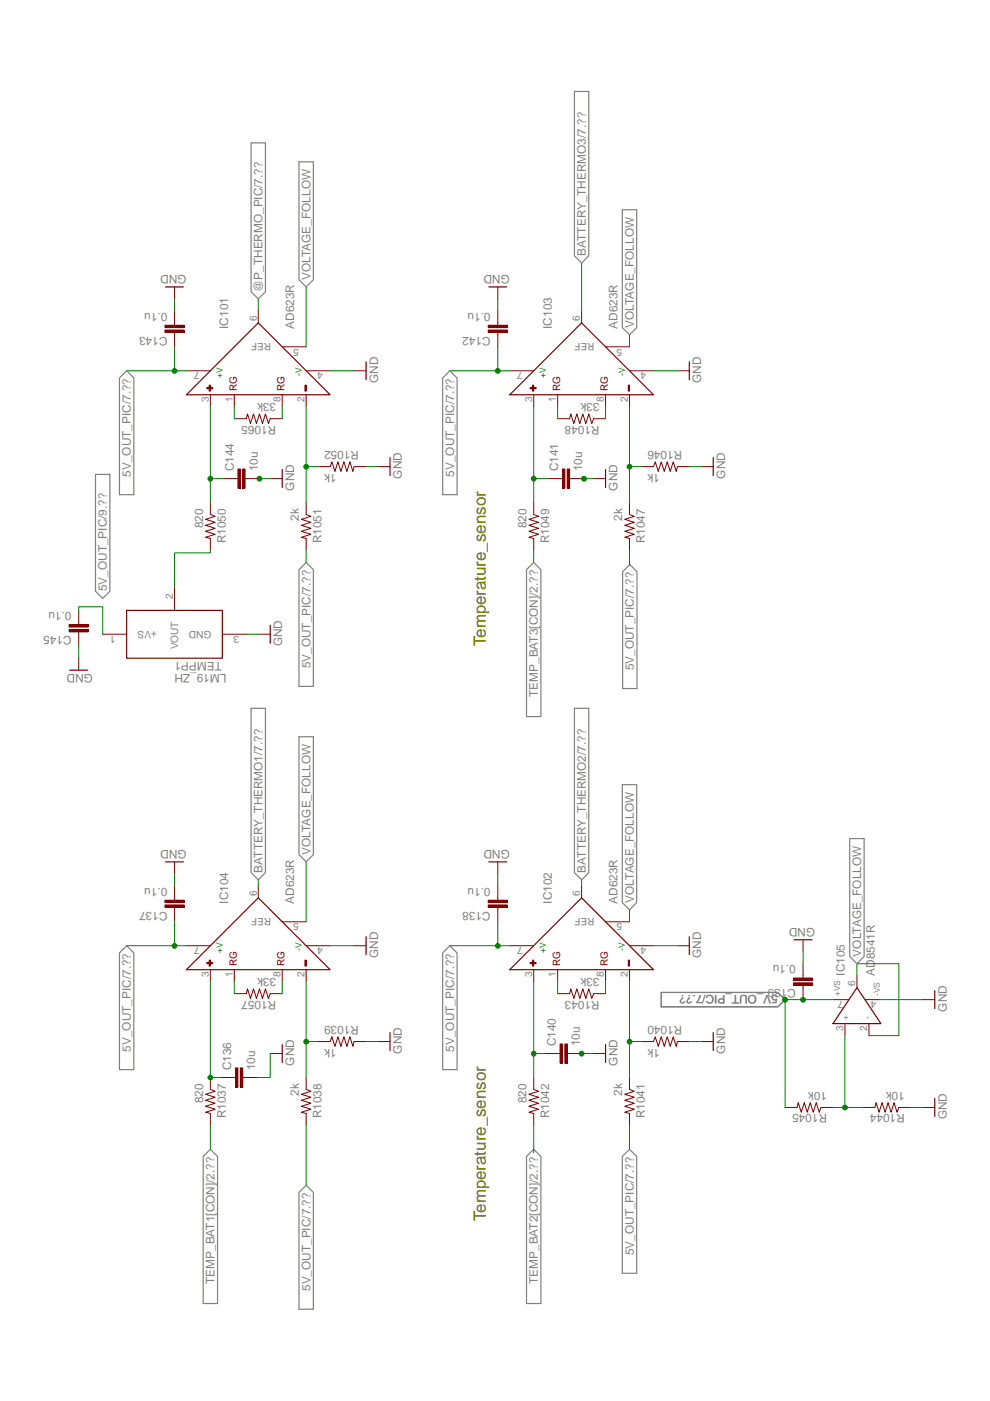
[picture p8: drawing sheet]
<svg xmlns="http://www.w3.org/2000/svg" width="210mm" height="297mm" viewBox="0 0 210 297" stroke-linecap="round" stroke-linejoin="round" font-family="sans-serif">
<g fill="none" stroke="#808080" stroke-width=".25">
<path d="M121.8 19.4h3.1v34.8l-1.5 1.6-1.6-1.6zM53.3 30.3h3v31.5l-1.5 1.6-1.5-1.6zM63.4 34.3h3.1v25l-1.6 1.5-1.5-1.5zM132 44.5h3v25l-1.5 1.5-1.5-1.5zM26.9 78.6l1.5 1.5v24.8h-3.1v-24.8zM95.4 78.6l1.5 1.5v24.8h-3v-24.8zM20.3 100.6h3v24.7l-1.5 1.6-1.5-1.6zM64.9 119.3l1.6 1.5v24.7h-3.1v-24.7zM113.2 119.3l1.5 1.5v31.1h-3v-31.1zM133.6 119.7l1.5 1.5v24.8h-3v-24.8zM53.3 150.2h3v34.8l-1.5 1.5-1.5-1.5zM63.4 156.2h3.1v25l-1.6 1.5-1.5-1.5z"/>
<path d="M121.8 150.2h3.1v34.8l-1.5 1.5-1.6-1.5zM132 166.4h3v25l-1.5 1.5-1.5-1.5zM180.2 177.8h3.1v25l-1.5 1.5-1.6-1.5zM25.3 202l1.6-1.5 1.5 1.5v24.8h-3.1zM95.4 200.5l1.5 1.5v24.8h-3v-24.8zM140.3 210.4h24.7l1.5 1.5-1.5 1.6h-24.7zM43.1 245.2l1.5-1.5 1.5 1.5v31.2h-3zM64.9 251.3l1.6 1.5v24.8h-3.1v-24.8zM113.2 243.7l1.5 1.5v31.2h-3v-31.2zM133.5 243.7l1.5 1.5v24.8h-3v-24.8z"/>
</g>
<path d="M108.1 78.6h5.1M123.4 65.9v2.6M128.4 73.5h5.1M133.5 78.6h5.1M113.2 83.7v2.5M118.3 83.7v2.5M128.4 83.7v2.5M133.5 83.7v2.5" fill="none" stroke="#800000" stroke-width=".21"/>
<path d="M123.4 68.5l15.2 15.2h-30.5z" fill="none" stroke="#800000" stroke-width=".25"/>
<path d="M112.4 82.2h1.3v.2h-1.3z" fill="#800000"/>
<path d="M112.4 82.2h1.3v.2h-1.3z" fill="none" stroke="#800000" stroke-width=".21"/>
<path d="M112.9 81.7h.3v1.2h-.3z" fill="#800000"/>
<path d="M112.9 81.7h.3v1.2h-.3z" fill="none" stroke="#800000" stroke-width=".21"/>
<path d="M133.3 81.7h.2v1.2h-.2z" fill="#800000"/>
<path d="M105.6 65.9v2.6M105.6 71v2.5M118.3 88.8h2.5l.3-1 .6 2 .6-2 .7 2 .6-2 .6 2 .7-2 .6 2 .4-1h2.5M133.3 81.7h.2v1.2h-.2zM136.1 98.9h2.5l.4-1 .6 2 .7-2 .6 2 .6-2 .7 2 .6-2 .6 2 .3-1h2.5M113.2 106.6v2.5l1 .4-2 .6 2 .6-2 .7 2 .6-2 .6 2 .7-2 .6 1 .3v2.5M133.5 106.6v2.5l1 .4-2 .6 2 .6-2 .7 2 .6-2 .6 2 .7-2 .6 1 .3v2.5" fill="none" stroke="#800000" stroke-width=".21"/>
<path d="M103.5 69h4.1v.5h-4.1z" fill="#800000"/>
<path d="M103.5 69h4.1v.5h-4.1z" fill="none" stroke="#800000" stroke-width=".21"/>
<path d="M103.5 70h4.1v.5h-4.1z" fill="#800000"/>
<g fill="none" stroke="#800000" stroke-width=".21">
<path d="M39.5 78.6h5.1M54.8 65.9v2.6M59.9 73.5h5M64.9 78.6h5.1M103.5 70h4.1v.5h-4.1zM105.6 60.8v2.6M105.6 68.5v.5M105.6 70.5v.5M143.7 78.6h2.5M44.6 83.7v2.5M49.7 83.7v2.5M59.9 83.7v2.5"/>
<path d="M64.9 83.7v2.5M148.7 98.9h2.6M125.9 101.5h2.5"/>
</g>
<path d="M54.8 68.5l15.2 15.2h-30.5zM103.7 60.8h3.8M146.2 76.7v3.8M128.4 99.6v3.8M151.3 97v3.8" fill="none" stroke="#800000" stroke-width=".25"/>
<path d="M43.9 82.2h1.2v.2h-1.2z" fill="#800000"/>
<path d="M43.9 82.2h1.2v.2h-1.2z" fill="none" stroke="#800000" stroke-width=".21"/>
<path d="M44.4 81.7h.2v1.2h-.2z" fill="#800000"/>
<path d="M44.4 81.7h.2v1.2h-.2z" fill="none" stroke="#800000" stroke-width=".21"/>
<path d="M64.7 81.7h.2v1.2h-.2z" fill="#800000"/>
<path d="M37 65.9v2.6M37 71v2.5M49.7 88.8h2.5l.3-1 .6 2 .7-2 .6 2 .6-2 .7 2 .6-2 .6 2 .4-1h2.6M64.7 81.7h.2v1.2h-.2zM67.5 98.9h2.5l.4-1 .6 2 .7-2 .6 2 .6-2 .7 2 .6-2 .6 2 .3-1h2.5M44.6 106.6v2.5l1 .4-2 .6 2 .6-2 .7 2 .6-2 .6 2 .7-2 .6 1 .3v2.5M64.9 106.6v2.5l1.1 .4-2.1 .6 2.1 .6-2.1 .7 2.1 .6-2.1 .6 2.1 .7-2.1 .6 1 .3v2.5" fill="none" stroke="#800000" stroke-width=".21"/>
<path d="M35 69h4.1v.5h-4.1z" fill="#800000"/>
<path d="M35 69h4.1v.5h-4.1z" fill="none" stroke="#800000" stroke-width=".21"/>
<path d="M35 70h4.1v.5h-4.1z" fill="#800000"/>
<g fill="none" stroke="#800000" stroke-width=".21">
<path d="M35 70h4.1v.5h-4.1zM37 60.8v2.6M37 68.5v.5M37 70.5v.5M75.1 78.6h2.5M80.2 98.9h2.5M57.3 101.5h2.6M123.4 187.8v2.6M128.4 195.4h5.1M108.1 200.5h5.1M113.2 205.6v2.5M118.3 205.6v2.5"/>
<path d="M128.4 205.6v2.5M133.5 200.5h5.1M133.5 205.6v2.5"/>
</g>
<path d="M35.1 60.8h3.8M77.6 76.7v3.8M59.9 99.6v3.8M82.7 97v3.8M123.4 190.4l15.2 15.2h-30.5z" fill="none" stroke="#800000" stroke-width=".25"/>
<path d="M112.4 204.1h1.3v.2h-1.3z" fill="#800000"/>
<path d="M112.4 204.1h1.3v.2h-1.3z" fill="none" stroke="#800000" stroke-width=".21"/>
<path d="M112.9 203.6h.3v1.2h-.3z" fill="#800000"/>
<path d="M112.9 203.6h.3v1.2h-.3z" fill="none" stroke="#800000" stroke-width=".21"/>
<path d="M133.3 203.6h.2v1.2h-.2z" fill="#800000"/>
<path d="M105.6 187.8v2.6M105.6 192.9v2.5M118.3 210.7h2.5l.3-1 .6 2 .6-2 .7 2 .6-2 .6 2 .7-2 .6 2 .4-1h2.5M133.3 203.6h.2v1.2h-.2zM113.2 228.5v2.5l1 .4-2 .6 2 .6-2 .7 2 .6-2 .6 2 .7-2 .6 1 .3v2.5M133.5 228.5v2.5l1 .4-2 .6 2 .6-2 .7 2 .6-2 .6 2 .7-2 .6 1 .3v2.5M136.1 220.8h2.5l.4-1 .6 2 .7-2 .6 2 .6-2 .7 2 .6-2 .6 2 .3-1h2.5" fill="none" stroke="#800000" stroke-width=".21"/>
<path d="M103.5 190.9h4.1v.5h-4.1z" fill="#800000"/>
<path d="M103.5 190.9h4.1v.5h-4.1z" fill="none" stroke="#800000" stroke-width=".21"/>
<path d="M103.5 191.9h4.1v.5h-4.1z" fill="#800000"/>
<g fill="none" stroke="#800000" stroke-width=".21">
<path d="M54.8 187.8v2.6M59.9 195.4h5M103.5 191.9h4.1v.5h-4.1zM105.6 182.7v2.6M105.6 190.4v.5M105.6 192.4v.5M39.5 200.5h5.1M44.6 205.6v2.5M49.7 205.6v2.5M59.9 205.6v2.5M64.9 200.5h5.1M64.9 205.6v2.5"/>
<path d="M143.7 200.5h2.5M125.9 223.4h2.5M148.7 220.8h2.6"/>
</g>
<path d="M54.8 190.4l15.2 15.2h-30.5zM103.7 182.7h3.8M146.2 198.6v3.8M151.3 218.9v3.8M128.4 221.5v3.8" fill="none" stroke="#800000" stroke-width=".25"/>
<path d="M43.9 204.1h1.2v.2h-1.2z" fill="#800000"/>
<path d="M43.9 204.1h1.2v.2h-1.2z" fill="none" stroke="#800000" stroke-width=".21"/>
<path d="M44.4 203.6h.2v1.2h-.2z" fill="#800000"/>
<path d="M44.4 203.6h.2v1.2h-.2z" fill="none" stroke="#800000" stroke-width=".21"/>
<path d="M64.7 203.6h.2v1.2h-.2z" fill="#800000"/>
<path d="M37 187.8v2.6M37 192.9v2.5M49.7 210.7h2.5l.3-1 .6 2 .7-2 .6 2 .6-2 .7 2 .6-2 .6 2 .4-1h2.6M64.7 203.6h.2v1.2h-.2zM44.6 228.5v2.5l1 .4-2 .6 2 .6-2 .7 2 .6-2 .6 2 .7-2 .6 1 .3v2.5M64.9 228.5v2.5l1.1 .4-2.1 .6 2.1 .6-2.1 .7 2.1 .6-2.1 .6 2.1 .7-2.1 .6 1 .3v2.5M67.5 220.8h2.5l.4-1 .6 2 .7-2 .6 2 .6-2 .7 2 .6-2 .6 2 .3-1h2.5" fill="none" stroke="#800000" stroke-width=".21"/>
<path d="M35 190.9h4.1v.5h-4.1z" fill="#800000"/>
<path d="M35 190.9h4.1v.5h-4.1z" fill="none" stroke="#800000" stroke-width=".21"/>
<path d="M35 191.9h4.1v.5h-4.1z" fill="#800000"/>
<g fill="none" stroke="#800000" stroke-width=".21">
<path d="M35 191.9h4.1v.5h-4.1zM37 182.7v2.6M37 190.4v.5M37 192.4v.5M75.1 200.5h2.5M170.3 204.3v2.6M170.3 209.4v2.5M176.7 211.9h3.3M179.2 217v2.6M181.8 206.9v2.5M183.5 211.9h3.3M184.3 217v2.6"/>
<path d="M57.3 223.4h2.6M80.2 220.8h2.5"/>
</g>
<path d="M35.1 182.7h3.8M77.6 198.6v3.8M82.7 218.9v3.8M181.8 209.4l5 7.6h-10.1zM59.9 221.5v3.8" fill="none" stroke="#800000" stroke-width=".25"/>
<path d="M168.3 207.4h4.1v.5h-4.1z" fill="#800000"/>
<path d="M168.3 207.4h4.1v.5h-4.1z" fill="none" stroke="#800000" stroke-width=".21"/>
<path d="M168.3 208.4h4.1v.5h-4.1z" fill="#800000"/>
<path d="M16.7 129.4v2.5M16.7 134.5v2.5M170.3 199.2v2.6M168.3 208.4h4.1v.5h-4.1zM170.3 206.9v.5M170.3 208.9v.5M195.7 211.9h2.6M166.5 234.8h2.6l.2-1 .6 2 .7-2 .6 2 .7-2 .6 2 .6-2 .7 2 .3-1h2.6M183 234.8h2.6l.2-1 .7 2 .6-2 .6 2 .7-2 .6 2 .6-2 .7 2 .3-1h2.6M195.7 234.8h2.6" fill="none" stroke="#800000" stroke-width=".21"/>
<path d="M168.4 199.2h3.8M198.3 210v3.8M198.3 232.9v3.8" fill="none" stroke="#800000" stroke-width=".25"/>
<path d="M14.7 132.4h4v.5h-4z" fill="#800000"/>
<path d="M14.7 132.4h4v.5h-4z" fill="none" stroke="#800000" stroke-width=".21"/>
<path d="M14.7 133.5h4v.5h-4z" fill="#800000"/>
<path d="M14.7 133.5h4v.5h-4zM16.7 131.9v.5M16.7 134v.5M16.7 139.6v2.5M21.8 134.5h5.1M37 124.3v5.1M47.2 134.5h5M54.8 134.5h2.5M46.9 228.5h2.5M52 228.5h2.5" fill="none" stroke="#800000" stroke-width=".21"/>
<path d="M26.9 129.4h20.3v10.2h-20.3zM57.3 132.6v3.8M14.8 142.1h3.8" fill="none" stroke="#800000" stroke-width=".25"/>
<path d="M51 226.4h.5v4.1h-.5z" fill="#800000"/>
<path d="M51 226.4h.5v4.1h-.5z" fill="none" stroke="#800000" stroke-width=".21"/>
<path d="M50 226.4h.5v4.1h-.5z" fill="#800000"/>
<path d="M49.4 228.5h.6M50 226.4h.5v4.1h-.5zM51.5 228.5h.5M115.7 223.4h2.6M120.8 223.4h2.6" fill="none" stroke="#800000" stroke-width=".21"/>
<path d="M119.8 221.3h.5v4.1h-.5z" fill="#800000"/>
<path d="M119.8 221.3h.5v4.1h-.5z" fill="none" stroke="#800000" stroke-width=".21"/>
<path d="M118.8 221.3h.5v4.1h-.5z" fill="#800000"/>
<path d="M47.4 101.5h2.6M52.5 101.5h2.5M118.3 223.4h.5M118.8 221.3h.5v4.1h-.5zM120.3 223.4h.5" fill="none" stroke="#800000" stroke-width=".21"/>
<path d="M51.5 99.4h.5v4.1h-.5z" fill="#800000"/>
<path d="M51.5 99.4h.5v4.1h-.5z" fill="none" stroke="#800000" stroke-width=".21"/>
<path d="M50.5 99.4h.5v4.1h-.5z" fill="#800000"/>
<path d="M50.5 99.4h.5v4.1h-.5zM50 101.5h.5M52 101.5h.5M116.2 101.5h2.6M121.3 101.5h2.6" fill="none" stroke="#800000" stroke-width=".21"/>
<path d="M120.3 99.4h.5v4.1h-.5z" fill="#800000"/>
<path d="M120.3 99.4h.5v4.1h-.5z" fill="none" stroke="#800000" stroke-width=".21"/>
<path d="M119.3 99.4h.5v4.1h-.5z" fill="#800000"/>
<path d="M119.3 99.4h.5v4.1h-.5zM118.8 101.5h.5M120.8 101.5h.5" fill="none" stroke="#800000" stroke-width=".21"/>
<path d="M95.4 78.6h12.7M105.6 73.5v5.1" fill="none" stroke="#008000" stroke-width=".21"/>
<circle cx="105.6" cy="78.6" r=".51" fill="#008000"/>
<g fill="none" stroke="#008000" stroke-width=".21">
<path d="M37 73.5v5.1h2.5"/>
<circle cx="105.6" cy="78.6" r=".51"/>
</g>
<circle cx="37" cy="78.6" r=".51" fill="#008000"/>
<g fill="none" stroke="#008000" stroke-width=".21">
<path d="M26.9 78.6h10.1M64.9 116.7v2.6M105.6 195.4v5.1M95.4 200.5h12.7"/>
<circle cx="37" cy="78.6" r=".51"/>
</g>
<circle cx="105.6" cy="200.5" r=".51" fill="#008000"/>
<g fill="none" stroke="#008000" stroke-width=".21">
<path d="M166.5 211.9h10.2M64.9 238.6v12.7M133.5 238.6v5.1"/>
<circle cx="105.6" cy="200.5" r=".51"/>
</g>
<circle cx="170.3" cy="212" r=".51" fill="#008000"/>
<g fill="none" stroke="#008000" stroke-width=".21">
<path d="M166.5 211.9v22.9"/>
<circle cx="170.3" cy="212" r=".51"/>
</g>
<circle cx="166.5" cy="212" r=".51" fill="#008000"/>
<g fill="none" stroke="#008000" stroke-width=".21">
<path d="M133.5 116.7v3.1M37 195.4v5.1h-10.1M37 200.5h2.5"/>
<circle cx="166.5" cy="212" r=".51"/>
</g>
<circle cx="37" cy="200.5" r=".51" fill="#008000"/>
<g fill="none" stroke="#008000" stroke-width=".21">
<path d="M113.2 86.2v20.4M113.2 101.5h2.7M16.7 129.4v-.7h5.1v5.8"/>
<circle cx="37" cy="200.5" r=".51"/>
</g>
<circle cx="113.2" cy="101.5" r=".51" fill="#008000"/>
<g fill="none" stroke="#008000" stroke-width=".21">
<path d="M115.9 101.5h.3M123.5 101.5h2.4"/>
<circle cx="113.2" cy="101.5" r=".51"/>
</g>
<circle cx="123.9" cy="101.5" r=".51" fill="#008000"/>
<g fill="none" stroke="#008000" stroke-width=".21">
<path d="M105.6 63.4v2.5M138.6 78.6h5.1M146.2 98.9h2.5M54.9 101.5h2.4"/>
<circle cx="123.9" cy="101.5" r=".51"/>
</g>
<circle cx="55" cy="101.5" r=".51" fill="#008000"/>
<g fill="none" stroke="#008000" stroke-width=".21">
<path d="M37 63.4v2.5M70 78.6h5.1M77.6 98.9h2.6M123.3 223.4h2.6"/>
<circle cx="55" cy="101.5" r=".51"/>
</g>
<circle cx="123.4" cy="223.4" r=".51" fill="#008000"/>
<g fill="none" stroke="#008000" stroke-width=".21">
<path d="M118.3 86.2v2.6M128.4 86.2v2.6M133.5 86.2v20.4M133.5 98.9h2.6M16.7 137v2.6M52.2 134.5h2.6M37 185.3v2.5M105.6 185.3v2.5M70 200.5h5.1M138.6 200.5h5.1M170.3 201.8v2.5M186.8 211.9h8.9"/>
<path d="M57.3 223.4v5.1h-2.8M77.6 220.8h2.6M146.2 220.8h2.5M193.2 234.8h2.5"/>
<circle cx="123.4" cy="223.4" r=".51"/>
</g>
<circle cx="133.5" cy="99" r=".51" fill="#008000"/>
<g fill="none" stroke="#008000" stroke-width=".21">
<path d="M44.6 86.2v20.4M44.6 101.5h2.6M113.2 116.7v2.5"/>
<circle cx="133.5" cy="99" r=".51"/>
</g>
<circle cx="44.6" cy="101.5" r=".51" fill="#008000"/>
<g fill="none" stroke="#008000" stroke-width=".21">
<path d="M49.7 86.2v2.6M59.9 86.2v2.6M64.9 98.9h2.6M64.9 86.2v20.4M47.2 101.5h.2"/>
<circle cx="44.6" cy="101.5" r=".51"/>
</g>
<circle cx="64.9" cy="99" r=".51" fill="#008000"/>
<g fill="none" stroke="#008000" stroke-width=".21">
<path d="M113.2 208.1v20.4M113.2 223.4h2.5"/>
<circle cx="64.9" cy="99" r=".51"/>
</g>
<circle cx="113.2" cy="223.4" r=".51" fill="#008000"/>
<g fill="none" stroke="#008000" stroke-width=".21">
<path d="M118.3 208.1v2.6M128.4 208.1v2.6M133.5 208.1v20.4M133.5 220.8h2.6"/>
<circle cx="113.2" cy="223.4" r=".51"/>
</g>
<circle cx="133.5" cy="220.9" r=".51" fill="#008000"/>
<g fill="none" stroke="#008000" stroke-width=".21">
<path d="M123.4 186.5v1.3M44.6 208.1v20.4h2.3M113.2 238.6v5.8"/>
<circle cx="133.5" cy="220.9" r=".51"/>
</g>
<circle cx="44.6" cy="228.5" r=".51" fill="#008000"/>
<g fill="none" stroke="#008000" stroke-width=".21">
<path d="M49.7 208.1v2.6M59.9 208.1v2.6M64.9 208.1v20.4M64.9 220.8h2.6"/>
<circle cx="44.6" cy="228.5" r=".51"/>
</g>
<circle cx="64.9" cy="220.9" r=".51" fill="#008000"/>
<g fill="none" stroke="#008000" stroke-width=".21">
<path d="M64.9 60.8v12.7M133.5 71v2.5M54.8 186.5v1.3M64.9 182.7v12.7M133.5 192.9v2.5M179.2 219.6v15.2M181.8 206.9v-2.6h8.8v15.3h-6.3M44.6 238.6v5.1M176.7 234.8h6.3"/>
<circle cx="64.9" cy="220.9" r=".51"/>
</g>
<circle cx="179.2" cy="234.8" r=".51" fill="#008000"/>
<g fill="none" stroke="#008000" stroke-width=".21">
<path d="M123.4 55.8v10.1M54.8 63.4v2.5M44.6 116.7v.5h-7.6v7.1"/>
<circle cx="179.2" cy="234.8" r=".51"/>
</g>
<g font-size="3.6" fill="#808000">
<text x="103" y="137" transform="rotate(-90 103 137)">Temperature_sensor</text>
<text x="103" y="258.9" transform="rotate(-90 103 258.9)">Temperature_sensor</text>
</g>
<g font-size="2.5" fill="#808080">
<text x="39.6" y="58.3" transform="rotate(-180 39.6 58.3)">GND</text>
<text x="65.8" y="59.3" transform="rotate(-90 65.8 59.3)">VOLTAGE_FOLLOW</text>
<text x="108.1" y="58.3" transform="rotate(-180 108.1 58.3)">GND</text>
<text x="124.2" y="54.2" transform="rotate(-90 124.2 54.2)">BATTERY_THERMO3/7.??</text>
<text x="55.7" y="61.8" transform="rotate(-90 55.7 61.8)">@P_THERMO_PIC/7.??</text>
<text x="35.5" y="66.3" transform="rotate(-180 35.5 66.3)">0.1u</text>
<text x="35.5" y="71.4" transform="rotate(-180 35.5 71.4)">C143</text>
<text x="48.4" y="69.7" transform="rotate(-90 48.4 69.7)">IC101</text>
<text x="62.4" y="69.7" transform="rotate(-90 62.4 69.7)">AD623R</text>
<text x="104.1" y="71.4" transform="rotate(-180 104.1 71.4)">C142</text>
<text x="104.1" y="66.3" transform="rotate(-180 104.1 66.3)">0.1u</text>
<text x="117" y="69.7" transform="rotate(-90 117 69.7)">IC103</text>
<text x="131" y="69.7" transform="rotate(-90 131 69.7)">AD623R</text>
<text x="134.4" y="69.5" transform="rotate(-90 134.4 69.5)">VOLTAGE_FOLLOW</text>
<text x="80.2" y="81.2" transform="rotate(-90 80.2 81.2)">GND</text>
<text x="148.7" y="81.2" transform="rotate(-90 148.7 81.2)">GND</text>
<text x="58.6" y="85.5" transform="rotate(-180 58.6 85.5)">33k</text>
<text x="127.2" y="85.5" transform="rotate(-180 127.2 85.5)">33k</text>
<text x="58.6" y="90.3" transform="rotate(-180 58.6 90.3)">R1065</text>
<text x="76.1" y="95.7" transform="rotate(-180 76.1 95.7)">R1052</text>
<text x="127.2" y="90.3" transform="rotate(-180 127.2 90.3)">R1048</text>
<text x="144.7" y="95.7" transform="rotate(-180 144.7 95.7)">R1046</text>
<text x="27.7" y="101" transform="rotate(-90 27.7 101)">5V_OUT_PIC/7.??</text>
<text x="49.6" y="99.9" transform="rotate(-90 49.6 99.9)">C144</text>
<text x="54.7" y="99.9" transform="rotate(-90 54.7 99.9)">10u</text>
<text x="71.4" y="100.5" transform="rotate(-180 71.4 100.5)">1k</text>
<text x="85.3" y="101.5" transform="rotate(-90 85.3 101.5)">GND</text>
<text x="96.3" y="101" transform="rotate(-90 96.3 101)">5V_OUT_PIC/7.??</text>
<text x="118.4" y="99.9" transform="rotate(-90 118.4 99.9)">C141</text>
<text x="123.5" y="99.9" transform="rotate(-90 123.5 99.9)">10u</text>
<text x="140" y="100.5" transform="rotate(-180 140 100.5)">1k</text>
<text x="153.8" y="101.5" transform="rotate(-90 153.8 101.5)">GND</text>
<text x="62.4" y="104" transform="rotate(-90 62.4 104)">GND</text>
<text x="131" y="104" transform="rotate(-90 131 104)">GND</text>
<text x="43.1" y="112" transform="rotate(-90 43.1 112)">820</text>
<text x="63.4" y="110.5" transform="rotate(-90 63.4 110.5)">2k</text>
<text x="111.7" y="112" transform="rotate(-90 111.7 112)">820</text>
<text x="132" y="110.5" transform="rotate(-90 132 110.5)">2k</text>
<text x="47.9" y="115.2" transform="rotate(-90 47.9 115.2)">R1050</text>
<text x="68.2" y="115.2" transform="rotate(-90 68.2 115.2)">R1051</text>
<text x="116.5" y="115.2" transform="rotate(-90 116.5 115.2)">R1049</text>
<text x="136.8" y="115.2" transform="rotate(-90 136.8 115.2)">R1047</text>
<text x="22.7" y="125.3" transform="rotate(-90 22.7 125.3)">5V_OUT_PIC/9.??</text>
<text x="15.2" y="129.8" transform="rotate(-180 15.2 129.8)">0.1u</text>
<text x="15.2" y="134.9" transform="rotate(-180 15.2 134.9)">C145</text>
<text x="59.9" y="137" transform="rotate(-90 59.9 137)">GND</text>
<text x="19.7" y="142.9" transform="rotate(-180 19.7 142.9)">GND</text>
<text x="47.1" y="140.3" transform="rotate(-180 47.1 140.3)">TEMPP1</text>
<text x="48" y="142.9" transform="rotate(-180 48 142.9)">LM19_ZH</text>
<text x="65.8" y="141.7" transform="rotate(-90 65.8 141.7)">5V_OUT_PIC/7.??</text>
<text x="134.5" y="142.1" transform="rotate(-90 134.5 142.1)">5V_OUT_PIC/7.??</text>
<text x="114.1" y="147.8" transform="rotate(-90 114.1 147.8)">TEMP_BAT3[CON]/2.??</text>
<text x="39.6" y="180.2" transform="rotate(-180 39.6 180.2)">GND</text>
<text x="55.7" y="185" transform="rotate(-90 55.7 185)">BATTERY_THERMO1/7.??</text>
<text x="65.8" y="181.2" transform="rotate(-90 65.8 181.2)">VOLTAGE_FOLLOW</text>
<text x="108.1" y="180.2" transform="rotate(-180 108.1 180.2)">GND</text>
<text x="124.2" y="185" transform="rotate(-90 124.2 185)">BATTERY_THERMO2/7.??</text>
<text x="35.5" y="188.2" transform="rotate(-180 35.5 188.2)">0.1u</text>
<text x="48.4" y="191.6" transform="rotate(-90 48.4 191.6)">IC104</text>
<text x="62.4" y="191.6" transform="rotate(-90 62.4 191.6)">AD623R</text>
<text x="104.1" y="188.2" transform="rotate(-180 104.1 188.2)">0.1u</text>
<text x="117" y="191.6" transform="rotate(-90 117 191.6)">IC102</text>
<text x="131" y="191.6" transform="rotate(-90 131 191.6)">AD623R</text>
<text x="134.4" y="191.4" transform="rotate(-90 134.4 191.4)">VOLTAGE_FOLLOW</text>
<text x="35.5" y="193.3" transform="rotate(-180 35.5 193.3)">C137</text>
<text x="104.1" y="193.3" transform="rotate(-180 104.1 193.3)">C138</text>
<text x="172.9" y="196.7" transform="rotate(-180 172.9 196.7)">GND</text>
<text x="80.2" y="203.1" transform="rotate(-90 80.2 203.1)">GND</text>
<text x="148.7" y="203.1" transform="rotate(-90 148.7 203.1)">GND</text>
<text x="182.6" y="202.8" transform="rotate(-90 182.6 202.8)">VOLTAGE_FOLLOW</text>
<text x="58.6" y="207.4" transform="rotate(-180 58.6 207.4)">33k</text>
<text x="127.2" y="207.4" transform="rotate(-180 127.2 207.4)">33k</text>
<text x="168.8" y="204.7" transform="rotate(-180 168.8 204.7)">0.1u</text>
<text x="168.8" y="209.8" transform="rotate(-180 168.8 209.8)">C139</text>
<text x="179.2" y="206.9" transform="rotate(-90 179.2 206.9)">IC105</text>
<text x="185.6" y="206.9" transform="rotate(-90 185.6 206.9)">AD8541R</text>
<text x="58.6" y="212.2" transform="rotate(-180 58.6 212.2)">R1057</text>
<text x="127.2" y="212.2" transform="rotate(-180 127.2 212.2)">R1043</text>
<text x="165" y="211.1" transform="rotate(-180 165 211.1)">5V_OUT_PIC/7.??</text>
<text x="200.8" y="214.5" transform="rotate(-90 200.8 214.5)">GND</text>
<text x="76.1" y="217.6" transform="rotate(-180 76.1 217.6)">R1039</text>
<text x="117.9" y="221.8" transform="rotate(-90 117.9 221.8)">C140</text>
<text x="123" y="221.8" transform="rotate(-90 123 221.8)">10u</text>
<text x="144.7" y="217.6" transform="rotate(-180 144.7 217.6)">R1040</text>
<text x="27.7" y="222.9" transform="rotate(-90 27.7 222.9)">5V_OUT_PIC/7.??</text>
<text x="49.1" y="226.9" transform="rotate(-90 49.1 226.9)">C136</text>
<text x="54.1" y="226.9" transform="rotate(-90 54.1 226.9)">10u</text>
<text x="62.4" y="225.9" transform="rotate(-90 62.4 225.9)">GND</text>
<text x="71.4" y="222.4" transform="rotate(-180 71.4 222.4)">1k</text>
<text x="85.3" y="223.4" transform="rotate(-90 85.3 223.4)">GND</text>
<text x="96.3" y="222.9" transform="rotate(-90 96.3 222.9)">5V_OUT_PIC/7.??</text>
<text x="131" y="225.9" transform="rotate(-90 131 225.9)">GND</text>
<text x="140" y="222.4" transform="rotate(-180 140 222.4)">1k</text>
<text x="153.8" y="223.4" transform="rotate(-90 153.8 223.4)">GND</text>
<text x="43.1" y="233.9" transform="rotate(-90 43.1 233.9)">820</text>
<text x="63.4" y="232.4" transform="rotate(-90 63.4 232.4)">2k</text>
<text x="111.7" y="233.9" transform="rotate(-90 111.7 233.9)">820</text>
<text x="132" y="232.4" transform="rotate(-90 132 232.4)">2k</text>
<text x="175.4" y="231.5" transform="rotate(-180 175.4 231.5)">10k</text>
<text x="191.9" y="231.5" transform="rotate(-180 191.9 231.5)">10k</text>
<text x="47.9" y="237.1" transform="rotate(-90 47.9 237.1)">R1037</text>
<text x="68.2" y="237.1" transform="rotate(-90 68.2 237.1)">R1038</text>
<text x="116.5" y="237.1" transform="rotate(-90 116.5 237.1)">R1042</text>
<text x="136.8" y="237.1" transform="rotate(-90 136.8 237.1)">R1041</text>
<text x="175.4" y="236.3" transform="rotate(-180 175.4 236.3)">R1045</text>
<text x="191.9" y="236.3" transform="rotate(-180 191.9 236.3)">R1044</text>
<text x="200.8" y="237.3" transform="rotate(-90 200.8 237.3)">GND</text>
<text x="134.4" y="266.1" transform="rotate(-90 134.4 266.1)">5V_OUT_PIC/7.??</text>
<text x="45.5" y="272.2" transform="rotate(-90 45.5 272.2)">TEMP_BAT1[CON]/2.??</text>
<text x="65.8" y="273.7" transform="rotate(-90 65.8 273.7)">5V_OUT_PIC/7.??</text>
<text x="114.1" y="272.2" transform="rotate(-90 114.1 272.2)">TEMP_BAT2[CON]/2.??</text>
</g>
<g font-size="2.1" fill="#808080">
<text x="54.4" y="68.1" transform="rotate(-90 54.4 68.1)">6</text>
<text x="123" y="68.1" transform="rotate(-90 123 68.1)">6</text>
<text x="57.5" y="72.8" transform="rotate(-180 57.5 72.8)">REF</text>
<text x="63.4" y="73.9" transform="rotate(-180 63.4 73.9)">5</text>
<text x="126.1" y="72.8" transform="rotate(-180 126.1 72.8)">REF</text>
<text x="132" y="73.9" transform="rotate(-180 132 73.9)">5</text>
<text x="42.3" y="79" transform="rotate(-180 42.3 79)">7</text>
<text x="68.5" y="79" transform="rotate(-180 68.5 79)">4</text>
<text x="110.8" y="79" transform="rotate(-180 110.8 79)">7</text>
<text x="137" y="79" transform="rotate(-180 137 79)">4</text>
<text x="44.3" y="85.2" transform="rotate(-90 44.3 85.2)">3</text>
<text x="49.4" y="85.2" transform="rotate(-90 49.4 85.2)">1</text>
<text x="59.5" y="85.2" transform="rotate(-90 59.5 85.2)">8</text>
<text x="64.6" y="85.2" transform="rotate(-90 64.6 85.2)">2</text>
<text x="112.8" y="85.2" transform="rotate(-90 112.8 85.2)">3</text>
<text x="117.9" y="85.2" transform="rotate(-90 117.9 85.2)">1</text>
<text x="128.1" y="85.2" transform="rotate(-90 128.1 85.2)">8</text>
<text x="133.2" y="85.2" transform="rotate(-90 133.2 85.2)">2</text>
<text x="36.7" y="127.1" transform="rotate(-90 36.7 127.1)">2</text>
<text x="24.5" y="134.8" transform="rotate(-180 24.5 134.8)">1</text>
<text x="33.3" y="133.7" transform="rotate(-180 33.3 133.7)">+VS</text>
<text x="37.8" y="137.7" transform="rotate(-90 37.8 137.7)">VOUT</text>
<text x="44.8" y="133.7" transform="rotate(-180 44.8 133.7)">GND</text>
<text x="50.7" y="134.8" transform="rotate(-180 50.7 134.8)">3</text>
<text x="54.4" y="190" transform="rotate(-90 54.4 190)">6</text>
<text x="123" y="190" transform="rotate(-90 123 190)">6</text>
<text x="57.5" y="194.7" transform="rotate(-180 57.5 194.7)">REF</text>
<text x="63.4" y="195.8" transform="rotate(-180 63.4 195.8)">5</text>
<text x="126.1" y="194.7" transform="rotate(-180 126.1 194.7)">REF</text>
<text x="132" y="195.8" transform="rotate(-180 132 195.8)">5</text>
<text x="42.3" y="200.9" transform="rotate(-180 42.3 200.9)">7</text>
<text x="68.5" y="200.9" transform="rotate(-180 68.5 200.9)">4</text>
<text x="110.8" y="200.9" transform="rotate(-180 110.8 200.9)">7</text>
<text x="137" y="200.9" transform="rotate(-180 137 200.9)">4</text>
<text x="44.3" y="207.1" transform="rotate(-90 44.3 207.1)">3</text>
<text x="49.4" y="207.1" transform="rotate(-90 49.4 207.1)">1</text>
<text x="59.5" y="207.1" transform="rotate(-90 59.5 207.1)">8</text>
<text x="64.6" y="207.1" transform="rotate(-90 64.6 207.1)">2</text>
<text x="112.8" y="207.1" transform="rotate(-90 112.8 207.1)">3</text>
<text x="117.9" y="207.1" transform="rotate(-90 117.9 207.1)">1</text>
<text x="128.1" y="207.1" transform="rotate(-90 128.1 207.1)">8</text>
<text x="133.2" y="207.1" transform="rotate(-90 133.2 207.1)">2</text>
<text x="181.4" y="209" transform="rotate(-90 181.4 209)">6</text>
<text x="178.9" y="212.3" transform="rotate(-180 178.9 212.3)">7</text>
<text x="185.8" y="212.3" transform="rotate(-180 185.8 212.3)">4</text>
<text x="178.9" y="218.6" transform="rotate(-90 178.9 218.6)">3</text>
<text x="183.9" y="218.6" transform="rotate(-90 183.9 218.6)">2</text>
</g>
<g font-size="2.1" fill="#800000">
<text x="50.2" y="82.9" transform="rotate(-90 50.2 82.9)">RG</text>
<text x="60.4" y="82.9" transform="rotate(-90 60.4 82.9)">RG</text>
<text x="118.8" y="82.9" transform="rotate(-90 118.8 82.9)">RG</text>
<text x="128.9" y="82.9" transform="rotate(-90 128.9 82.9)">RG</text>
<text x="50.2" y="204.8" transform="rotate(-90 50.2 204.8)">RG</text>
<text x="60.4" y="204.8" transform="rotate(-90 60.4 204.8)">RG</text>
<text x="118.8" y="204.8" transform="rotate(-90 118.8 204.8)">RG</text>
<text x="128.9" y="204.8" transform="rotate(-90 128.9 204.8)">RG</text>
</g>
<g font-size="1.8" fill="#008000">
<text x="47.2" y="80.1" transform="rotate(-90 47.2 80.1)">+V</text>
<text x="63.9" y="79.6" transform="rotate(-90 63.9 79.6)">-V</text>
<text x="115.7" y="80.1" transform="rotate(-90 115.7 80.1)">+V</text>
<text x="132.5" y="79.6" transform="rotate(-90 132.5 79.6)">-V</text>
<text x="47.2" y="202" transform="rotate(-90 47.2 202)">+V</text>
<text x="63.9" y="201.5" transform="rotate(-90 63.9 201.5)">-V</text>
<text x="115.7" y="202" transform="rotate(-90 115.7 202)">+V</text>
<text x="132.5" y="201.5" transform="rotate(-90 132.5 201.5)">-V</text>
</g>
<g font-size="1.8" fill="#808080">
<text x="178.2" y="211.2" transform="rotate(-90 178.2 211.2)">+VS</text>
<text x="186.6" y="211.2" transform="rotate(-90 186.6 211.2)">-VS</text>
<text x="180" y="216.3" transform="rotate(-90 180 216.3)">+</text>
<text x="184.6" y="216" transform="rotate(-90 184.6 216)">-</text>
</g>
</svg>
